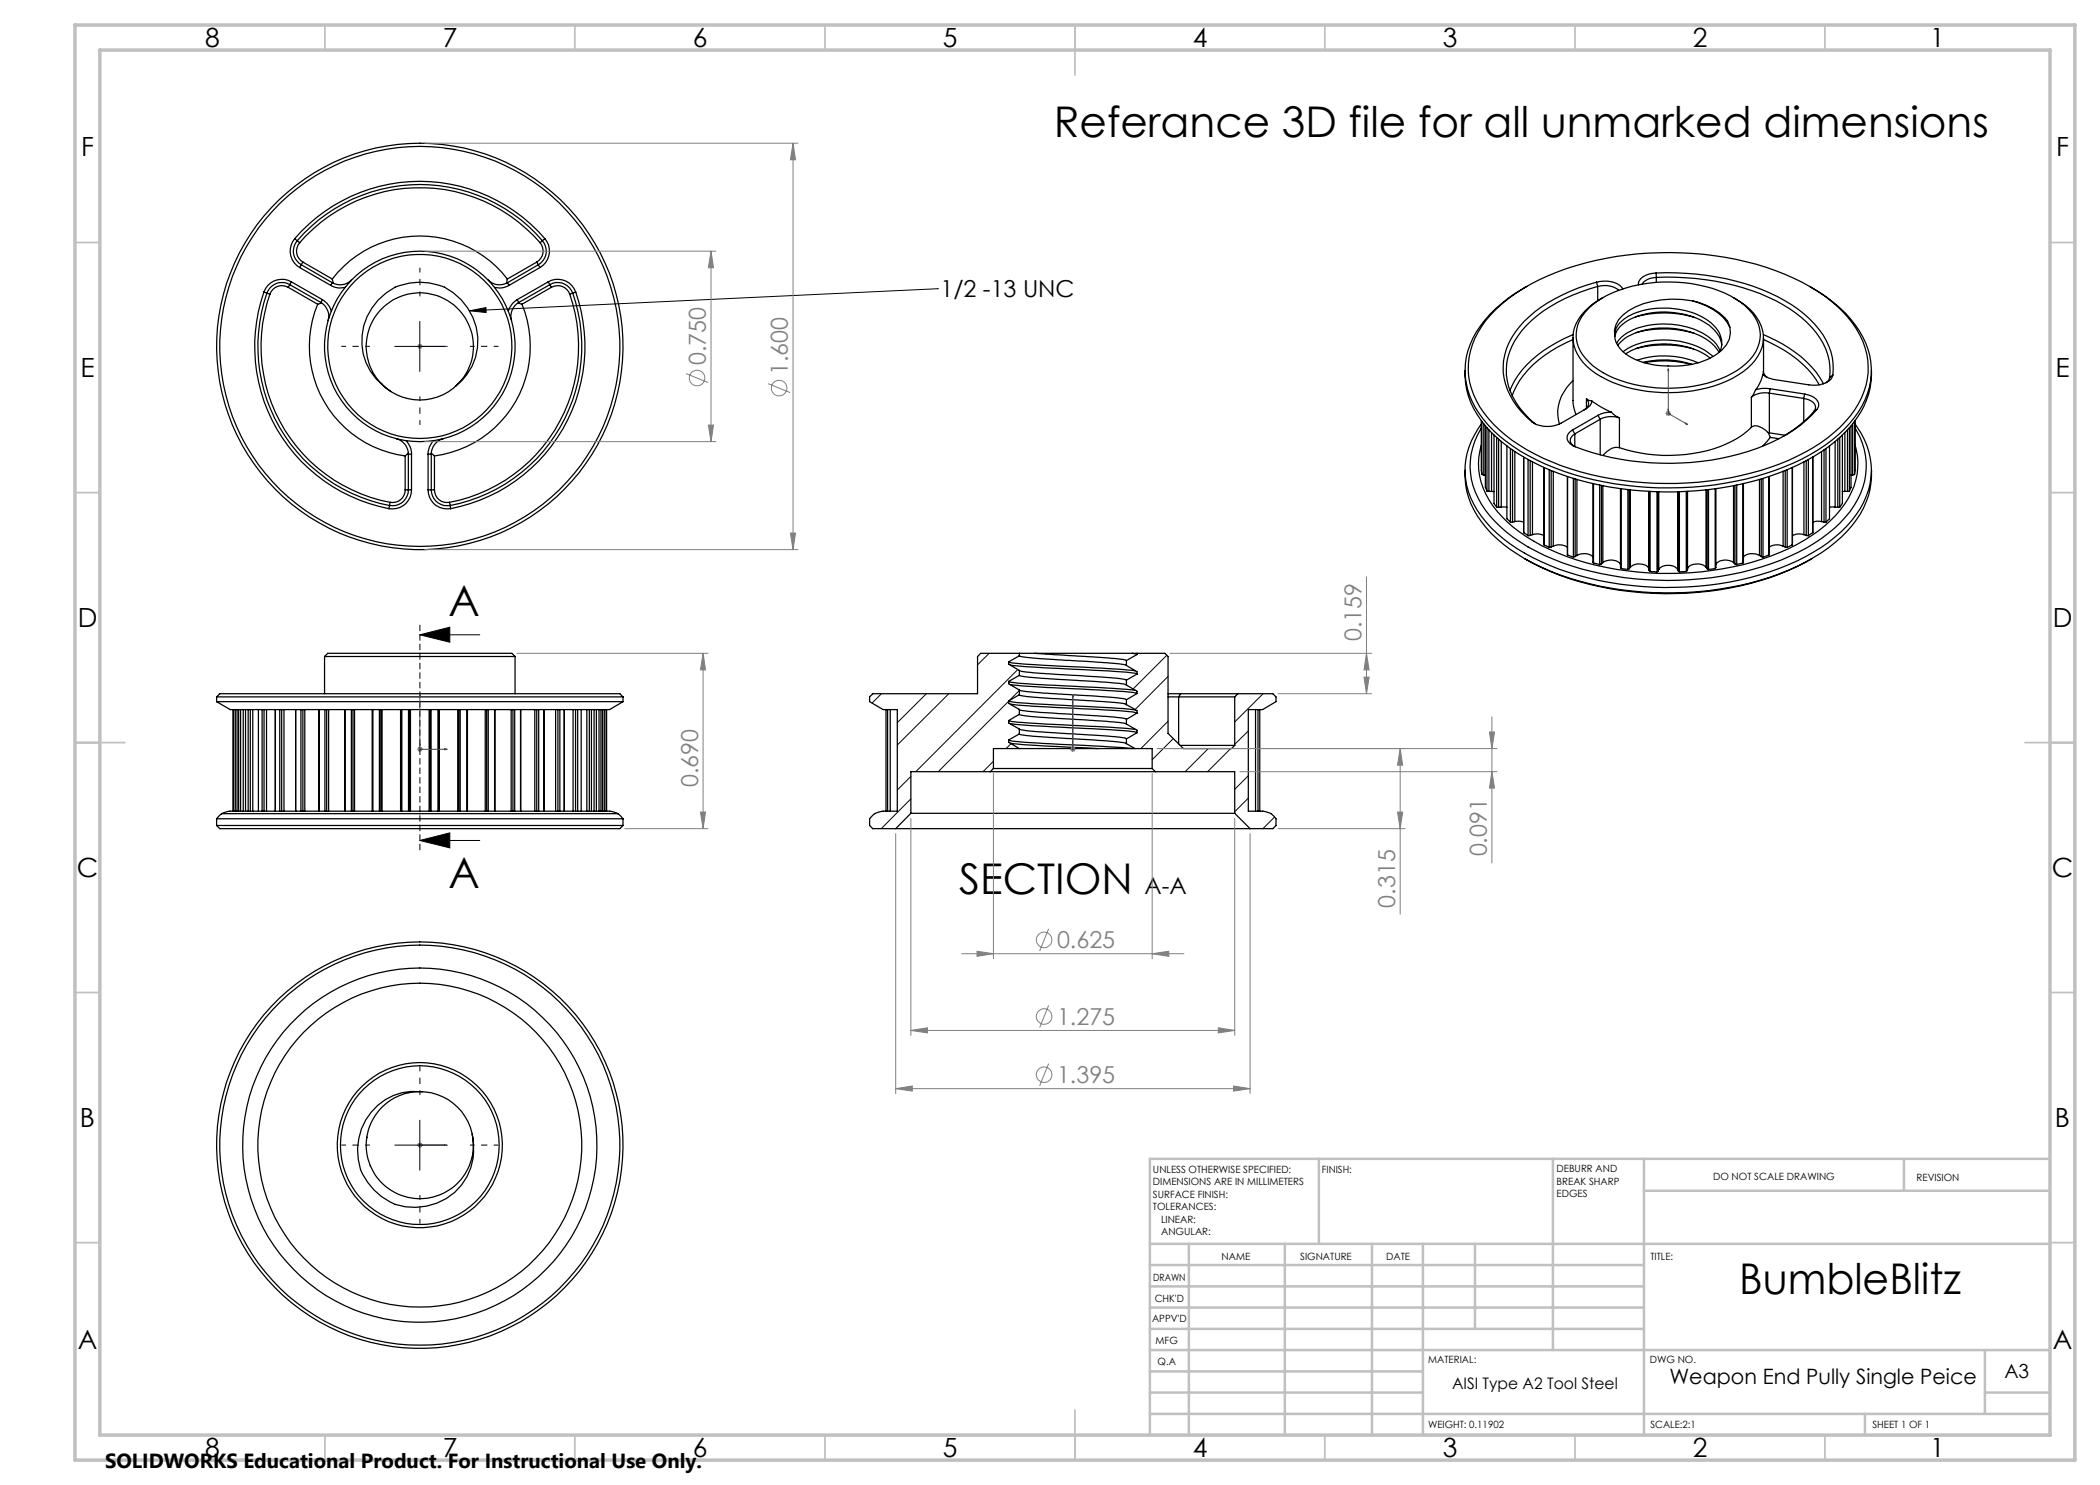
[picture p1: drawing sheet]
<svg xmlns="http://www.w3.org/2000/svg" width="420mm" height="297mm" viewBox="0 0 420 297" stroke-linecap="round" stroke-linejoin="round" font-family="sans-serif">
<g fill="none" stroke="#000" stroke-width=".25">
<path d="M52.8 58.4a33 33 0 0 0 25 43.3M52.8 58.4l1.2 .4M54 58.8a31.8 31.8 0 0 0 24 41.7M57.6 57.5a2.54 2.54 0 0 0-3.6 1.3M57.6 57.5l5.9 3.4M58 56.9a3.1 3.1 0 0 0-4.6 1.7 32.4 32.4 0 0 0 24.5 42.5M58 56.9l6.2 3.6M58 56.9l-.4 .6M58.3 56.4a3.8 3.8 0 0 0-5.5 2M58.3 56.4l6.2 3.5M58.3 56.4l-.3 .5M58.9 47.7a33 33 0 0 1 50.1 0"/>
<path d="M58.9 47.7a3.8 3.8 0 0 0 1 5.8M58.9 47.7l.5 .5M59.4 48.2a32.3 32.3 0 0 1 49.1 0M59.4 48.2a3.1 3.1 0 0 0 .9 4.7M59.4 48.2l.5 .3M59.9 48.5a31.8 31.8 0 0 1 48.1 0M59.9 48.5a2.55 2.55 0 0 0 .7 3.9M59.9 53.5l6.2 3.6M60.3 52.9l-.4 .6M60.3 52.9l6.2 3.6M60.6 52.4l-.3 .5M60.6 52.4l5.9 3.4"/>
<path d="M64.5 59.9a4 4 0 0 1 1.8 2.4M64.5 59.9l-.3 .6M66.1 57.1a3.7 3.7 0 0 0 2.9 .4M66.5 55.8a22.1 22.1 0 0 1 35 0M66.5 56.5l-.4 .6M66.5 55.8l.1 .8M70.3 56a3.1 3.1 0 0 1-3.8 .5M97.6 56a3.2 3.2 0 0 0 3.9 .5M101.5 55.8l-.2 .8M101.5 56.5l.3 .6M101.8 57.1a3.7 3.7 0 0 1-2.9 .4M103.4 59.9a4 4 0 0 0-1.7 2.4"/>
<path d="M103.4 59.9l.4 .6M107.4 52.4l.3 .5M107.4 52.4l-5.9 3.4M107.7 52.9l.3 .6M107.7 52.9l-6.2 3.6M108 53.5l-6.2 3.6M108 48.5a2.58 2.58 0 0 1-.6 3.9M108.5 48.2a3.1 3.1 0 0 1-.8 4.7M108.5 48.2l-.5 .3M109 47.7a3.8 3.8 0 0 1-1 5.8M109 47.7l-.5 .5M109.6 56.4a3.8 3.8 0 0 1 5.5 2"/>
<path d="M109.6 56.4l-6.2 3.5M109.6 56.4l.4 .5M110 56.9a3.1 3.1 0 0 1 4.5 1.7 32.4 32.4 0 0 1-24.5 42.5M110 56.9l-6.2 3.6M110 56.9l.3 .6M110.3 57.5a2.54 2.54 0 0 1 3.6 1.3M110.3 57.5l-5.9 3.4M113.9 58.8a31.8 31.8 0 0 1-24 41.7M115.1 58.4a33 33 0 0 1-25 43.3M115.1 58.4l-1.2 .4M305.4 57.3a26.8 26.8 0 0 0-10.8 10.4 14.6 14.6 0 0 0 2.1 16.2 34.7 34.7 0 0 0 16.1 10.4 67.2 67.2 0 0 0 42.2-.2 34.3 34.3 0 0 0 15.8-10.5 14.6 14.6 0 0 0 .2-18.7 28.5 28.5 0 0 0-9.1-7.6M319.3 56.4a5 5 0 0 1 5.3 1.4"/>
<path d="M319.3 56.4a32.5 32.5 0 0 0-14.5 7.9 12.6 12.6 0 0 0-3.7 12.5 15.7 15.7 0 0 0 5.3 7.5M319.3 56.4l.2 .9M319.5 57.3a30.5 30.5 0 0 0-15.1 8.8 11.9 11.9 0 0 0 .4 16.6l2 1.9M319.5 57.3a4.7 4.7 0 0 1 4.2 .8M319.5 57.3v2.8M320.6 59.5a10.9 10.9 0 0 0-5.9 6.9 8 8 0 0 0 3.5 7.6 25.3 25.3 0 0 0 15.8 4.5 24.6 24.6 0 0 0 15.5-4.9 7.8 7.8 0 0 0 3-7.6 10.6 10.6 0 0 0-5.8-6.5M331.2 54.6a48.3 48.3 0 0 1 25.8 5.5 18.9 18.9 0 0 1 9.2 10.2 12.1 12.1 0 0 1 .4 4.7M331.2 54.6a3.7 3.7 0 0 0-3.5 1.9v.5M331.2 54.6l.1 .9M331.3 55.5a49.4 49.4 0 0 1 23.8 4.6 20.6 20.6 0 0 1 10.1 9.7 11.2 11.2 0 0 1 .7 5.7M331.3 55.5a3.3 3.3 0 0 0-2.9 1.3M331.3 55.5v1"/>
<path d="M63.5 60.9a22.1 22.1 0 0 0 17.5 30.3M64.2 60.5a3.2 3.2 0 0 1 1.4 3.6M64.3 60.6l-.8 .3M75.6 60a11.3 11.3 0 0 1 12.2-3 11.7 11.7 0 0 1 2.8 20.7 10.7 10.7 0 0 1-14.2-.8 11.6 11.6 0 0 1-.8-16.9zM76 76.5l2.1 1.8M76.4 76.9a10.7 10.7 0 0 1-3.2-7.9 10.7 10.7 0 0 1 11.5-10.4 10.7 10.7 0 0 1 9.9 11.8 10.4 10.4 0 0 1-3.5 6.9M103.6 60.6l.8 .3M103.8 60.5a3.2 3.2 0 0 0-1.5 3.6M104.4 60.9a22.1 22.1 0 0 1-17.5 30.3M293 74.1a16 16 0 0 0 5.2 12.3 41.5 41.5 0 0 0 19.5 10.1 67.4 67.4 0 0 0 38.2-2 32.8 32.8 0 0 0 15.3-10.7 15.2 15.2 0 0 0 3.1-9.7M299.3 61.8a41.8 41.8 0 0 1 19.8-9.7 65.3 65.3 0 0 1 37.8 2.7 30 30 0 0 1 14.4 11 14.3 14.3 0 0 1-1.2 17.4 35.8 35.8 0 0 1-17.9 10.9 65.3 65.3 0 0 1-41.8-1.7 30.2 30.2 0 0 1-14.4-11 14.5 14.5 0 0 1 1.2-17.4zM314.6 67.6v13.1l.6 2.2"/>
<path d="M314.6 66.9a24.4 24.4 0 0 0-11.7 9.2l-.9 2M314.6 67.9a22.3 22.3 0 0 0-11.4 9.4l-.8 1.9M314.6 76.1a8.4 8.4 0 0 0-2.7 8.7M317.3 79.8l.5 .3 .5 .1M317.3 79.8a1.3 1.3 0 0 1-.5 2.2M317.3 79.8v1.8M317.7 61.7a21.4 21.4 0 0 1 13.1-5.2 27.6 27.6 0 0 1 16.4 3.3 9.1 9.1 0 0 1 4.9 7.1 8.2 8.2 0 0 1-3.7 6.5 25.3 25.3 0 0 1-15.7 4.2 24.6 24.6 0 0 1-14-4.4 7.9 7.9 0 0 1-3.5-6.5 7.5 7.5 0 0 1 2.5-5zM322.9 67a3.5 3.5 0 0 1 1.2-2.6 13.2 13.2 0 0 1 10-2.7 13.2 13.2 0 0 1 9.2 3.9l.1 .3a4.5 4.5 0 0 1 .6 4.4M323 67.3a6.1 6.1 0 0 1 4.2-4 17 17 0 0 1 14.6 1.7 5.8 5.8 0 0 1 2.5 4M323.4 68.6a8.7 8.7 0 0 1 6.2-3.5 16.5 16.5 0 0 1 12.3 2.4 6 6 0 0 1 2.1 2.7M323.6 69.1v-.1a7.5 7.5 0 0 1 4.3-2.7 16.8 16.8 0 0 1 14 2l1 .9 .9 1.3M324.7 70.3a14.2 14.2 0 0 1 9.8-2.2 13.5 13.5 0 0 1 8.1 3.2"/>
<path d="M325.1 70.8a15.6 15.6 0 0 1 11.7-1.6l2.9 1 2.3 1.4M327.1 63.4a20.6 20.6 0 0 1 11.8 .1M327.2 66.5a21.4 21.4 0 0 1 11.6 .1M327.2 69.7a22 22 0 0 1 11.5 .1M327.4 72a17 17 0 0 1 8-.6 15.8 15.8 0 0 1 4.2 1.2M328.6 72.5l.4-.1a17.5 17.5 0 0 1 9.3 .5M328.8 72.5a21.9 21.9 0 0 1 9.5 .4M338.5 60.2a18.8 18.8 0 0 0-12.8 2 5.1 5.1 0 0 0-2.8 4.8M338.5 60.2a11.9 11.9 0 0 1 7 4 4.7 4.7 0 0 1-1.2 5.9 14.7 14.7 0 0 1-10.7 3.1 13 13 0 0 1-9.6-3.5 3.9 3.9 0 0 1-1.1-2.7M338.5 60.2a12.1 12.1 0 0 1 7 4.4l.5 .9M350.3 79.5v6M351.1 78l-.8 1.5"/>
<path d="M352.6 74.9a7.9 7.9 0 0 1-1.5 3.1M352.6 74.9a4.5 4.5 0 0 0 2.3 1l6.9 1.1a4.5 4.5 0 0 0 4.6-1.6l.2-.4M352.6 74.9l.1-.6 .1 .6 .6 .6M352.7 66.9a24.7 24.7 0 0 1 11.3 8.7l.7 1.2M352.7 67.9a24.4 24.4 0 0 1 10.5 8l.7 1.1M352.7 67.6v6.8M353.9 78.6a4.3 4.3 0 0 0-3.6 .9M353.9 78.6l6.9 1.1M353.9 78.6v8M354 77.7a6 6 0 0 0-2.9 .3M354 77.7l6.9 1.1M354 77.7l-.1 .9"/>
<path d="M360.8 79.7a2.36 2.36 0 0 1 2.3 1.9l-.3 .7M360.8 79.7v4.6M360.9 78.8a3.1 3.1 0 0 1 2.8 1.8l-.1 .9-.2 .4M360.9 78.8l-.1 .9M365.9 75.5l-.3 .7-.4 .3M366.6 75l-.7 .5M79.3 87.8a3.2 3.2 0 0 1 2.4 3M81 98a2.52 2.52 0 0 1-3 2.5M81 98h1.3M81 91.2v6.8M81.2 88.1a3.8 3.8 0 0 1 1.1 2.7M81.7 90.8v7.2a3.2 3.2 0 0 1-3.8 3.1"/>
<path d="M81.7 90.8h.6M81.7 90.6l-.7 .6M82.3 98a3.8 3.8 0 0 1-4.5 3.7M82.3 90.8v7.2M85.6 98a3.8 3.8 0 0 0 4.5 3.7M85.6 90.8h.7M85.6 90.8v7.2M85.6 98h1.3M86.3 90.8v7.2a3.2 3.2 0 0 0 3.7 3.1M86.3 90.6l.6 .6M86.7 88.1a3.7 3.7 0 0 0-1.1 2.7M86.9 98a2.52 2.52 0 0 0 3 2.5"/>
<path d="M86.9 91.2v6.8M88.7 87.8a3.2 3.2 0 0 0-2.4 3M293 94a15.7 15.7 0 0 0 4.2 11.5 29 29 0 0 0 7.7 6.2M296.3 84.8a14.8 14.8 0 0 0 .9 19.6 34.7 34.7 0 0 0 14.6 9.4 66.4 66.4 0 0 0 46-.9 30.3 30.3 0 0 0 14.2-11.2 14.6 14.6 0 0 0-1-16.9M296.3 85.6a14.1 14.1 0 0 0 .8 16.4 30.9 30.9 0 0 0 13.6 9.8 64.7 64.7 0 0 0 39.7 2.1 39.9 39.9 0 0 0 17.6-9.3 15.6 15.6 0 0 0 5.1-13.4 15 15 0 0 0-2.1-5.6M296.3 89a13.8 13.8 0 0 0 3.1 13.2 32.4 32.4 0 0 0 14.1 9.2 62.6 62.6 0 0 0 40.7-.2 31.8 31.8 0 0 0 13.9-9.3 13.9 13.9 0 0 0 2.9-12.9M296.3 84.2l.1 10.7M296.4 94.9l.4 .1M296.4 84.3v10.6M296.8 95h.3M296.8 84.8v10.2M297.1 85.2v12.3l.3 .7"/>
<path d="M297.4 98.2l.4 .1M297.4 85.5v12.7M297.8 98.3h.5M297.8 86v12.3M298.3 98.3h.5M298.3 86.5v11.8M298.8 87v13.7l.5 .7M299.3 87.5v13.9M299.7 87.8v13.7M300.2 88.3v13.1M301.4 89.2v14.5l.7 .7M302.1 89.7v14.7"/>
<path d="M302.5 90v14.4M303 90.3v14M304.7 91.4v15.1l.9 .6M305.6 91.9v15.2M306 92.1v15M306.4 84.3l.4 .3M306.5 92.4v14.5M306.8 84.6l.2 .2M308.8 93.5v15.5M309.8 93.9v15.6M310.2 94.1v15.3M310.7 94.3v14.9"/>
<path d="M313.5 95.3v15.7M314.5 86l.5 .8M314.7 95.7v15.7M315 86.8a1.35 1.35 0 0 0-1 1.1 1.35 1.35 0 0 0 .7 1.3M315 86.8v2.5M315 95.8v15.5M315.4 95.9v15.2M318.3 80.2a1.87 1.87 0 0 1-1 1.5l-5.1 3a5.8 5.8 0 0 1-5.8-.4M318.3 80.2l1.4 .9 2.6 1.3M318.6 96.7v15.7l.1 .2M318.7 96.7v15.9M319.6 83.1l-5.1 2.9"/>
<path d="M319.6 83.1l.4 .8M319.9 97v15.9M320 83.9l-5 2.9M320 83.9v7.1M320.3 97.1v15.7M320.6 97.2v15.3M322.3 82.4a4.9 4.9 0 0 0-2.7 .7M322.3 82.4l1 .9 .6 .3M323.9 89.5a3.1 3.1 0 0 0-3.3 1.6M323.9 83.6a4.9 4.9 0 0 0-3.9 .3M323.9 83.6v5.9M324.1 97.8v15.7l.1 .2"/>
<path d="M324.2 97.8v15.9M325.6 97.9v16M325.9 98v15.7M326.1 98v15.4M329.8 98.3v15.5M329.8 98.3v15.8M330 98.3v16M331.4 98.4v16M331.6 98.4v15.8M331.8 98.4v15.5M335.5 98.4v15.5M335.7 98.4v15.8"/>
<path d="M335.9 98.4v16M337.3 98.3v16M337.4 98.3v15.8M337.5 98.3v15.5M341.2 98v15.4M341.4 98v15.7M341.7 97.9v16M343 97.8v15.9M343.2 97.8v15.7l-.2 .2M346.7 97.2v15.3M347 97.1v15.7M347.3 97v15.9"/>
<path d="M348.6 96.7v15.9M348.7 96.7v15.8l-.1 .1M350.3 85.5a21.9 21.9 0 0 1-13.2 5.4 31.5 31.5 0 0 1-13.2-1.4M350.3 85.5l.1-.1a2.32 2.32 0 0 1 2.7 .6l.6 .5M351.9 95.9v15.2M352.2 95.8v15.5M352.6 95.7v15.7M353.7 86.5l.2 .1M353.7 86.5l.3 1M353.8 95.3v15.7M353.9 86.6l3.1 .5M354 87.5l-1.5 1.8"/>
<path d="M354 87.5l1.8 .2M356.6 94.3v14.9M357 94.1v15.3M357.4 93.9v15.6M358.5 93.5v15.5M360.8 92.4v14.5M361.2 92.1v15M361.7 91.9v15.2M362.5 91.4v15.1l-.8 .6M362.8 82.3a23.6 23.6 0 0 1-6 4.9M363.4 81.9a29.2 29.2 0 0 1-13.7 8.4 54.1 54.1 0 0 1-35.2-1.2 1.65 1.65 0 0 1-1.1-1.5 1.65 1.65 0 0 1 1.1-1.6M363.4 81.9l-.6 .4"/>
<path d="M364.3 90.3v14M364.8 90v14.4M365.2 89.7v14.7M365.9 89.2v14.5l-.7 .7M367 88.3v13.1M367.6 87.8v13.7M367.9 87.5v13.9M368.5 87v13.7l-.6 .7M369 98.3h.5M369 98.3h-.5M369 86.5v11.8M369.5 86v12.3"/>
<path d="M369.9 98.2l-.4 .1M369.9 85.5v12.7M370.2 85.2v12.3l-.3 .7M370.2 95h.3M370.5 84.8v10.2M370.9 94.9l-.4 .1M370.9 84.3v10.6M371 84.2l-.1 10.7M374.3 94a17 17 0 0 1-6.1 13.5 43 43 0 0 1-20.2 9.6 66.5 66.5 0 0 1-38-2.9l-5.1-2.5M77.9 101.1l-.1 .6M78 100.5l-.1 .6M89.9 100.5l.1 .6"/>
<path d="M90 101.1l.1 .6M299.3 101.4l.4 .1M300.2 101.4l-.5 .1M300.2 101.4l1.2 .1M302.1 104.4h.4M303 104.3l-.5 .1M303 104.3l1-.1 .7 .2M304.9 111.7a58.2 58.2 0 0 0 30.4 7 56.7 56.7 0 0 0 27.1-7M306 107.1h-.4M306.5 106.9l-.5 .2M306.5 106.9a3.1 3.1 0 0 1 2.3 .2M308.8 108.9v.1"/>
<path d="M308.8 109l1 .5M310.2 109.4l-.4 .1M310.7 109.2l-.5 .2M310.7 109.2a2.9 2.9 0 0 1 2.8 .3M313.5 110.9v.1M313.5 111l1.2 .4M315 111.3l-.3 .1M315.4 111.1l-.4 .2M315.4 111.1a2.69 2.69 0 0 1 3.2 .3M318.7 112.6l1.2 .3M320.3 112.8l-.4 .1M320.6 112.5l-.3 .3"/>
<path d="M320.6 112.5a2.59 2.59 0 0 1 3.5 .4v.1M324.2 113.7l1.4 .2M325.9 113.7l-.3 .2M326.1 113.4l-.2 .3M326.1 113.4a2.63 2.63 0 0 1 3.6 .1l.1 .3M329.8 113.8v.3M329.8 114.1l.2 .2M330 114.3l1.4 .1M331.6 114.2l-.2 .2M331.8 113.9l-.2 .3M331.8 113.9a2.6 2.6 0 0 1 3.7 0M335.5 113.9l.2 .3"/>
<path d="M335.7 114.2l.2 .2M337.3 114.3l-1.4 .1M337.4 114.1l-.1 .2M337.5 113.8l-.1 .3M341.2 113.4a2.63 2.63 0 0 0-3.6 .1l-.1 .3M341.2 113.4l.2 .3M341.4 113.7l.3 .2M343 113.7l-1.3 .2M346.7 112.5a2.59 2.59 0 0 0-3.5 .4v.1M346.7 112.5l.3 .3M347 112.8l.3 .1M348.6 112.6l-1.3 .3"/>
<path d="M351.9 111.1a2.69 2.69 0 0 0-3.2 .3M351.9 111.1l.3 .2M352.2 111.3l.4 .1M353.8 111l-1.2 .4M356.6 109.2a2.9 2.9 0 0 0-2.8 .3M356.6 109.2l.4 .2M357 109.4l.4 .1M358.5 109l-1.1 .5M360.8 106.9a3.1 3.1 0 0 0-2.3 .2M360.8 106.9l.4 .2M361.2 107.1h.5M364.3 104.3l-1-.1-.8 .2"/>
<path d="M364.3 104.3l.5 .1M364.8 104.4h.4M367 101.4l-1.1 .1M367 101.4l.6 .1M367.9 101.4l-.3 .1M43.3 139.4h81.3M43.3 139.4l.7-.7h80l.6 .7M43.3 139.4v.9M64.9 131.3l.6-.6h36.9l.6 .6M64.9 131.3h38.1M64.9 131.3v7.4M103 131.3v7.4"/>
<path d="M124.6 139.4v.9M201.8 136.3l.1 .1a324.8 324.8 0 0 0 20.9 1.3l4.2 .4M201.8 132.4v.5l2.1 1.2M201.8 136.3v.5l2.1 1.2M201.8 132.4a34.2 34.2 0 0 0 7 .7l11.5 .5 6.7 .6M202.1 136.9l6.3 .5a274 274 0 0 1 18.7 1.2l.3 .1M202.1 133l2.7 .3 15.5 .8a39.1 39.1 0 0 1 7.1 .7M203.9 135.1l-2.1 1.2M203.9 135.1l1.1 .3 3.5 .3 15.3 1 1.5 .3M203.9 134.1l.7 .2 2.4 .3 15.2 .9 2.6 .4 .5 .1M203.9 139l-2.1 1.2M203.9 130.7h-7.8l-.6 .6v7.4h-20.9l-.7 .7v.9l2.7 1.6h2.9v20.3h-2.9a3.2 3.2 0 0 0-2.7 1.6v1.3l.7 .6h4.5"/>
<path d="M203.9 131.2l-2.1 1.2M203.9 138l.6 .2 2.6 .3 15.6 1 2 .2 .6 .2M203.9 139l.3 .1 2.2 .3 15.5 1 2.5 .2 .9 .3M203.9 131.2l.4 .1 3.1 .4 13.9 .8 2.7 .3 1.3 .3M203.9 130.7h3.1M203.9 130.7v.5M203.9 134.1v1M203.9 138v1M207 130.7l14.6 .9 2.9 .3 .8 .2M207 130.7h19.4M225.3 137l2.1 1.3v.4M225.3 133.1l2.1 1.2v.5"/>
<path d="M225.3 132.1v1M225.3 136v1M225.3 139.9v1M226.4 130.7h1M226.4 130.7l1 .2M227.4 130.9l-2.1 1.2M227.4 138.7l-2.1 1.2M227.4 134.8l-2.1 1.2M227.4 130.7h5.6l.6 .6v15.4l3.1 3h9.6l.6-.6M227.4 130.7v.2M233.6 139.4h2.1M233.6 138.7h2.5"/>
<path d="M235.7 139.4h11.2M235.7 139.4v9.4M236.1 138.7h11.5M236.1 138.7l-.4 .7M246.9 139.4v9.7M247.6 138.7h7l.6 .7v.9l-2.7 1.6h-2.8v20.3h2.8a3.1 3.1 0 0 1 2.7 1.6v1.3l-.6 .6h-4.6M247.6 138.7l-.7 .7M43.3 140.3h81.3M43.3 140.3l2.7 1.6h75.9l2.7-1.6M46.6 141.9v20.3M46.7 141.9v20.3M47.1 141.9v20.3"/>
<path d="M47.4 141.9v20.3M47.7 141.9v20.3M48.1 141.9v20.3M48.6 141.9v20.3M49.1 141.9v20.3M49.6 141.9v20.3M50.1 141.9v20.3M50.6 141.9v20.3M51.7 141.9v20.3M52.4 141.9v20.3M52.8 141.9v20.3M53.3 141.9v20.3"/>
<path d="M55.1 141.9v20.3M56 141.9v20.3M56.3 141.9v20.3M56.8 141.9v20.3M59.1 141.9v20.3M60.2 141.9v20.3M60.6 141.9v20.3M61 141.9v20.3M63.8 141.9v20.3M65 141.9v20.3M65.3 141.9v20.3M65.7 141.9v20.3"/>
<path d="M68.9 141.9v20.3M69 141.9v20.3M70.3 141.9v20.3M70.6 141.9v20.3M70.9 141.9v20.3M74.4 141.9v20.3M74.6 141.9v20.3M75.9 141.9v20.3M76.2 141.9v20.3M76.4 141.9v20.3M80.1 141.9v20.3M80.2 141.9v20.3"/>
<path d="M80.4 141.9v20.3M81.7 141.9v20.3M82 141.9v20.3M82.1 141.9v20.3M85.8 141.9v20.3M86 141.9v20.3M86.2 141.9v20.3M87.6 141.9v20.3M87.8 141.9v20.3M91.5 141.9v20.3M91.8 141.9v20.3M92 141.9v20.3"/>
<path d="M93.4 141.9v20.3M93.5 141.9v20.3M97 141.9v20.3M97.3 141.9v20.3M97.6 141.9v20.3M98.9 141.9v20.3M99 141.9v20.3M102.2 141.9v20.3M102.6 141.9v20.3M102.9 141.9v20.3M104.1 141.9v20.3M107 141.9v20.3"/>
<path d="M107.4 141.9v20.3M107.7 141.9v20.3M108.8 141.9v20.3M111.1 141.9v20.3M111.6 141.9v20.3M112 141.9v20.3M112.9 141.9v20.3M114.6 141.9v20.3M115.1 141.9v20.3M115.5 141.9v20.3M116.2 141.9v20.3M117.4 141.9v20.3"/>
<path d="M117.9 141.9v20.3M118.3 141.9v20.3M118.8 141.9v20.3M119.3 141.9v20.3M119.8 141.9v20.3M120.2 141.9v20.3M120.5 141.9v20.3M120.9 141.9v20.3M121.2 141.9v20.3M121.3 141.9v20.3M177.2 141.9v20.3M177.5 141.9v20.3"/>
<path d="M178 141.9v20.3M198 154.3h33.1M198 154.3h-15.8v8.4M198.7 153.7h31.7M198.7 153.7l-.7 .6M201.8 140.2v.5l2.1 1.2M201.8 144.1v.5l2.1 1.2M201.8 148v.5l2.1 1.2h-5.2v4M201.8 148a33 33 0 0 0 6.9 .7l11.5 .6 6.2 .4M201.8 140.2l1.5 .3 3.3 .3 15.8 .8 4.7 .4M201.8 144.1l.2 .1a283.3 283.3 0 0 0 20.1 1.2l4.9 .5M202.1 140.8l4.5 .4a283.9 283.9 0 0 1 20.7 1.4h.1"/>
<path d="M202.1 144.7l5.5 .5a320.5 320.5 0 0 1 19.7 1.2l.1 .1M202.1 148.6l2.7 .3 14.7 .8M203.9 141.9l.6 .2 3.5 .4 14.8 .9 2.2 .3 .3 .2M203.9 142.9l-2.1 1.2M203.9 146.8l-2.1 1.2M203.9 145.8a6.4 6.4 0 0 0 3 .5l14.7 .9 3.3 .4 .4 .2M203.9 146.8l.5 .2 2.2 .2 14.7 1 3.1 .3 .9 .2M203.9 142.9l2.5 .4 14.8 .9 3.2 .4 .9 .2M203.9 141.9v1M203.9 145.8v1M203.9 149.7h15.6M219.5 149.7h6.9"/>
<path d="M225.3 148.7l1.7 1M225.3 144.8l2.1 1.2v.5M225.3 140.9l2.1 1.2v.5M225.3 143.9v.9M225.3 147.8v.9M226.4 149.7h.6M227 149.7h3.4v4M227.4 142.6l-2.1 1.3M227.4 146.5l-2.1 1.3M230.4 153.7l.7 .6M231.1 154.3h15.8v8.4M236 149.1h10.9"/>
<path d="M251.1 141.9v20.3M251.6 141.9v20.3M252 141.9v20.3M43.3 163.8h81.3M43.3 165.1h81.3M43.3 165.1l.7 .6h80l.6-.6M43.3 163.8v1.3M44.3 162.7l-1 1.1M44.3 162.7l1.5-.5h76.3l1.5 .5M44.3 162.7h79.3M123.6 162.7l1 1.1M124.6 163.8v1.3"/>
<path d="M179.1 165.7h70.9M182.2 162.7h64.7M182.2 162.7l-3.1 3M246.9 162.7l3.1 3M84.5 218.3a10.7 10.7 0 0 0-11.3 10.4 10.7 10.7 0 0 0 10.6 11.1 10.7 10.7 0 0 0 10.9-10.8M73.4 227.4l-.1 .2M74 233.1l.1 .1M75.5 221.1a12.3 12.3 0 0 1 13.1-1.7 11.1 11.1 0 0 1 6.1 11 11.7 11.7 0 0 1-16.7 10 12.9 12.9 0 0 1-5.9-6.5 12.2 12.2 0 0 1 3.4-12.8zM94.4 226.8l.3 2.3"/>
<circle cx="84" cy="69.3" r="40"/>
<circle cx="84" cy="69.3" r="19.1"/>
<circle cx="84" cy="69.3" r="40.6"/>
<circle cx="84" cy="69.3" r="18.4"/>
<circle cx="84" cy="229" r="35.4"/>
<circle cx="84" cy="229" r="15.9"/>
<circle cx="84" cy="229" r="40"/>
<circle cx="84" cy="229" r="32.4"/>
<circle cx="84" cy="229" r="40.6"/>
<circle cx="84" cy="229" r="16.5"/>
</g>
<g fill="none" stroke="#000" stroke-width=".2">
<path d="M187.5 57.7h.1M187.5 57.7l-93.6 4.5M79 69.3h10M84 64.3v10M93.9 62.2l3.3-.7v1zM84 127l6-1.6v3zM84 127h12M176.3 138.7l-1.9 1.9M185.3 138.7l-5.8 5.8M189.8 138.7l-10.3 10.3M197.8 130.7l-2.3 2.3M203.6 133.9l-20.4 20.4"/>
<path d="M203.9 138.1l-2.1 2M233.4 131.1l-6.8 6.7M233.6 135.3l-6.6 6.6M252.6 138.7l-5.7 5.7M182.2 155.3l-2.7 2.7M182.2 159.8l-6 5.9M198.7 152.3l-2.1 2M201.8 140.2l-14.2 14.1M202.2 148.8l-1 .9M233.6 144.2l-5.4 5.5M234.7 147.7l-4.3 4.2M241.7 149.7l-4.7 4.6"/>
<path d="M246.1 149.7l-4.6 4.6M249.7 155.1l-2.8 2.8M249.7 146.2l-2.8 2.7M249.7 159.6l-2.8 2.7M84 168.1l6-1.5v3zM84 168.1h12M254.9 163.4l-2.3 2.3M79 229h10M84 224v10"/>
</g>
<g fill="none" stroke="#808080" stroke-width=".2">
<path d="M84.9 28.6h74.7M158.6 28.6v81.3M158.6 28.6l.5 3.4h-1zM84.9 50.2h58.3M142.2 50.2v38.1M142.2 50.2l.5 3.3h-1zM83.5 69.3h1M83.6 68.9l.7 .7M84 68.8v1M84.3 68.9l-.7 .7M137.2 74.7l4.4 1.8M153.6 76.7l4.4 1.8"/>
<path d="M84.9 88.3h58.3M141.7 85h1l-.5 3.3zM333.1 82.7h1.1M333.3 82.3l.7 .7M333.7 82.2v1M334 82.3l-.7 .7M84.9 109.9h74.7M158.1 106.6h1l-.5 3.3zM273.3 115.4v23.3M103.4 130.7h38.2M140.6 130.7v35M140.6 130.7l.5 3.3h-1z"/>
<path d="M234 130.7h40.3M255.6 138.7h18.7M272.8 135.4h1l-.5 3.3zM273.3 130.7l.5 3.3h-1zM83.5 149.9h1M83.6 149.5l.7 .7M84 149.3v1.1M84.3 149.5l-.7 .7M198.7 154.7v37.1M214.1 149.9h1M214.2 149.5l.7 .7M214.6 149.3v1.1"/>
<path d="M214.9 149.5l-.7 .7M230.4 154.7v37.1M231.5 149.7h67.9M248 154.3h51.4M280 149.7v33.1M280 149.7l.5 3.3h-1zM297.9 146.4h1l-.5 3.3zM298.4 154.3l.5 3.3h-1zM298.4 143.4v29.2M125 165.7h16.6M140.1 162.4h1l-.5 3.3zM179.1 166.7v52"/>
<path d="M182.2 163.7v43.4M246.9 163.7v43.4M250 166.7v52M255.6 165.7h25.4M279.5 162.4h1l-.5 3.3zM192.3 190.7h44.5M195.4 190.2l3.3 .5-3.3 .6zM209.7 185.8l-1.8 4.4M230.4 190.7l3.4-.5v1.1zM179.1 217.7l3.4-.5v1zM179.1 217.7h70.9M182.2 206.1l3.3-.5v1z"/>
<path d="M182.2 206.1h64.7M209.7 201.1l-1.8 4.4M209.7 212.7l-1.8 4.5M243.7 205.6l3.2 .5-3.2 .5zM246.7 217.2l3.3 .5-3.3 .5zM83.5 229h1M83.6 228.7l.7 .7M84 228.5v1M84.3 228.7l-.7 .7"/>
<circle cx="139.4" cy="75.6" r="1.55"/>
<circle cx="155.8" cy="77.6" r="1.55"/>
<circle cx="208.8" cy="188" r="1.55"/>
<circle cx="208.8" cy="214.9" r="1.55"/>
<circle cx="208.8" cy="203.3" r="1.55"/>
</g>
<g fill="none" stroke="#00f" stroke-width=".2">
<path d="M83.8 69.3h.3zM83.9 69.3h.1zM84 69.3h.1M84 69.3h5.5M84.5 69.3h-.3h.3M89.5 69.3h-.6h.6M333.7 73.7v9M333.7 73.7v.5l-.1-.1zM333.7 82.7l3.8 2.2M333.7 82.7l.3 .2M333.7 81.8v.3zM333.8 82.7l.2 .2h-.2z"/>
<path d="M337.1 84.6l.4 .3-.4-.1zM84 138.8v11.1h5.5M84 138.8l.1 .6h-.3zM214.6 138.8v11.1M214.6 138.8v.6v-.6M84 148.7v.3h-.1zM84.2 149.8l.3 .1h-.3zM88.9 149.7l.6 .2-.6 .1zM214.6 149.7v.3zM214.6 149.9h.1M83.8 229h.3zM83.9 229h.1z"/>
<path d="M84 229h5.5M84 229h.1M84.5 229h-.3h.3M89.5 229h-.6h.6"/>
</g>
<path d="M84 124.9v45.2" fill="none" stroke="#000" stroke-width=".2" stroke-dasharray="1.3 .6" stroke-linecap="butt"/>
<path d="M84 59.3v-5.7M74 69.3h-5.7M84 79.3v5.7M94 69.3h5.7M84 219v-5.7M74 229h-5.7M84 239v5.7M94 229h5.7" fill="none" stroke="#000" stroke-width=".2" stroke-dasharray="15.2 1.3 1.3 1.3" stroke-dashoffset="14.3" stroke-linecap="butt"/>
<g fill="none" stroke="#c0c0c0" stroke-width=".35">
<path d="M65 5v5M115 5v5M165 5v5M215 5v10M265 5v5M315 5v5M365 5v5M15 48.5h5M410 48.5h5M15 98.5h5M410 98.5h5M15 148.5h10"/>
<path d="M405 148.5h10M15 198.5h5M410 198.5h5M15 248.5h5M410 248.5h5M65 287v5M115 287v5M165 287v5M215 282v10M265 287v5M315 287v5M365 287v5"/>
</g>
<g fill="none" stroke="#c0c0c0" stroke-width=".5">
<path d="M263.8 231.8v17M310.6 231.8v38.2M328.8 231.8v55.2M328.8 238.2h81.2M380.8 231.8v6.4M410 231.8h-180v55.2M230 248.8h180M230 257.3h98.8M230 253h98.8M237.8 248.8v38.2M257 248.8v38.2M274.4 248.8v38.2"/>
<path d="M284.6 248.8v38.2M295 248.8v17M230 265.8h98.8M230 261.5h98.8M230 278.5h54.6M230 274.3h54.6M230 270h180M397 278.5h13M397 270v12.8M230 282.8h180M373 282.8v4.2"/>
</g>
<path d="M15 5h400v287h-400zM20 10h390v277h-390z" fill="none" stroke="#c0c0c0" stroke-width=".7"/>
<path d="M84 127l6-1.6v3zM84 168.1l6-1.5v3z" fill="#000"/>
<g fill="#00f">
<path d="M88.9 149.7l.6 .2-.6 .1zM84 138.8l.1 .6h-.3z"/>
<path d="M337.1 84.6l.4 .3-.4-.1zM333.7 73.7v.5l-.1-.1zM333.8 82.7l.2 .2h-.2zM333.7 81.8v.3zM88.9 229h.6zM83.8 229h.3zM84.2 229h.3zM83.9 229h.1zM214.6 149.7v.3zM214.6 138.8v.6zM214.6 149.7v.3zM214.6 138.8v.6z"/>
<path d="M84.2 69.3h.3zM83.9 69.3h.1z"/>
<path d="M84.2 149.8l.3 .1h-.3zM84 148.7v.3h-.1zM88.9 69.3h.6zM83.8 69.3h.3z"/>
</g>
<path d="M93.9 62.2l3.3-.7v1z" fill="#000"/>
<g fill="#808080">
<path d="M182.2 206.1l3.3-.5v1zM243.7 205.6l3.2 .5-3.2 .5zM179.1 217.7l3.4-.5v1zM246.7 217.2l3.3 .5-3.3 .5z"/>
<path d="M298.4 154.3l.5 3.3h-1zM297.9 146.4h1l-.5 3.3z"/>
<path d="M272.8 135.4h1l-.5 3.3zM273.3 130.7l.5 3.3h-1z"/>
<path d="M140.6 130.7l.5 3.3h-1zM140.1 162.4h1l-.5 3.3zM158.6 28.6l.5 3.4h-1zM158.1 106.6h1l-.5 3.3zM142.2 50.2l.5 3.3h-1zM141.7 85h1l-.5 3.3zM280 149.7l.5 3.3h-1zM279.5 162.4h1l-.5 3.3z"/>
<path d="M195.4 190.2l3.3 .5-3.3 .6zM230.4 190.7l3.4-.5v1.1z"/>
</g>
<g font-size="8.5">
<text x="210.8" y="27.4">Referance 3D file for all unmarked dimensions</text>
<text x="89.7" y="123.2">A</text>
<text x="89.7" y="177.7">A</text>
<text x="191.8" y="178.9">SECTION</text>
<text x="347.8" y="258.8">BumbleBlitz</text>
</g>
<g font-size="5.3">
<text x="41" y="9.5">8</text>
<text x="88.5" y="9.5">7</text>
<text x="138.5" y="9.5">6</text>
<text x="188.5" y="9.5">5</text>
<text x="238.5" y="9.5">4</text>
<text x="288.5" y="9.5">3</text>
<text x="338.5" y="9.5">2</text>
<text x="386" y="9.5">1</text>
<text x="16.2" y="31.2">F</text>
<text x="411.2" y="31.2">F</text>
<text x="16.1" y="75.5">E</text>
<text x="411.1" y="75.5">E</text>
<text x="15.5" y="125.5">D</text>
<text x="410.5" y="125.5">D</text>
<text x="15.4" y="175.5">C</text>
<text x="410.4" y="175.5">C</text>
<text x="16" y="225.5">B</text>
<text x="411" y="225.5">B</text>
<text x="15.5" y="269.7">A</text>
<text x="410.5" y="269.7">A</text>
<text x="41" y="291.5">8</text>
<text x="88.5" y="291.5">7</text>
<text x="138.5" y="291.5">6</text>
<text x="188.5" y="291.5">5</text>
<text x="238.5" y="291.5">4</text>
<text x="288.5" y="291.5">3</text>
<text x="338.5" y="291.5">2</text>
<text x="386" y="291.5">1</text>
</g>
<g font-size="4.7">
<text x="188.1" y="59.5">1/2 -13 UNC</text>
<text x="228.9" y="178.9">A-A</text>
</g>
<g font-size="4.7" fill="#808080">
<text x="141.1" y="73" transform="rotate(-90 141.1 73)">0.750</text>
<text x="157.6" y="75" transform="rotate(-90 157.6 75)">1.600</text>
<text x="272.3" y="128.3" transform="rotate(-90 272.3 128.3)">0.159</text>
<text x="139.6" y="157.5" transform="rotate(-90 139.6 157.5)">0.690</text>
<text x="297.4" y="171.3" transform="rotate(-90 297.4 171.3)">0.091</text>
<text x="279" y="181.5" transform="rotate(-90 279 181.5)">0.315</text>
<text x="211.4" y="189.7">0.625</text>
<text x="211.4" y="205">1.275</text>
<text x="211.4" y="216.6">1.395</text>
</g>
<text font-size="4.2" x="333.9" y="276.8">Weapon End Pully Single Peice</text>
<text font-size="4.1" x="21" y="293.7">SOLIDWORKS Educational Product. For Instructional Use Only.</text>
<text font-size="3.9" x="400.9" y="275.5">A3</text>
<text font-size="3.2" x="290.4" y="277.9">AISI Type A2 Tool Steel</text>
<g font-size="2">
<text x="230.6" y="234.6">UNLESS OTHERWISE SPECIFIED:</text>
<text x="230.6" y="237.1">DIMENSIONS ARE IN MILLIMETERS</text>
<text x="230.6" y="239.6">SURFACE FINISH:</text>
<text x="264.4" y="234.6">FINISH:</text>
<text x="311.3" y="234.5">DEBURR AND</text>
<text x="311.3" y="237">BREAK SHARP</text>
<text x="311.3" y="239.5">EDGES</text>
<text x="342.6" y="236">DO NOT SCALE DRAWING</text>
<text x="383.3" y="236.2">REVISION</text>
<text x="230.6" y="242.1">TOLERANCES:</text>
<text x="232.2" y="244.6">LINEAR:</text>
<text x="232.2" y="247.1">ANGULAR:</text>
<text x="244.3" y="252">NAME</text>
<text x="260" y="251.9">SIGNATURE</text>
<text x="277.2" y="251.9">DATE</text>
<text x="330.1" y="251.9">TITLE:</text>
<text x="230.6" y="256.1">DRAWN</text>
<text x="230.9" y="260.3">CHK'D</text>
<text x="230.4" y="264.4">APPV'D</text>
<text x="231.1" y="268.8">MFG</text>
<text x="231.5" y="273">Q.A</text>
<text x="285.6" y="272.5">MATERIAL:</text>
<text x="330" y="272.5">DWG NO.</text>
<text x="285.6" y="285.5">WEIGHT: 0.11902</text>
<text x="330.1" y="285.6">SCALE:2:1</text>
<text x="374.5" y="285.6">SHEET 1 OF 1</text>
</g>
</svg>
